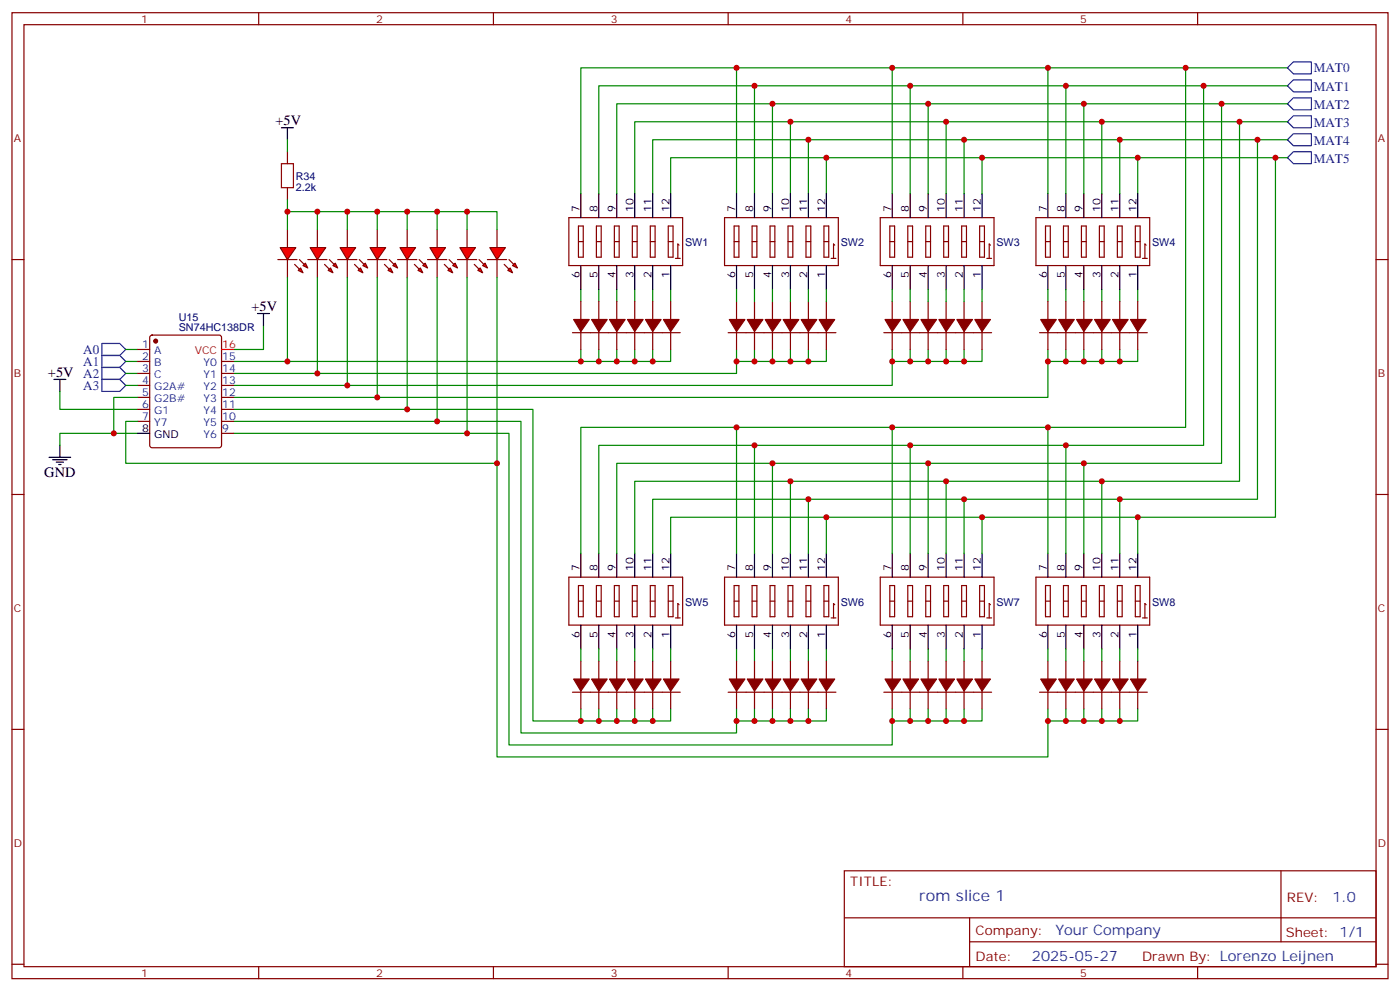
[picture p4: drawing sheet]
<svg xmlns="http://www.w3.org/2000/svg" width="412mm" height="292mm" viewBox="0 0 412 292" stroke-linecap="round" stroke-linejoin="round" font-family="sans-serif">
<g fill="none" stroke="#870000" stroke-width=".35">
<path d="M3.5 3.7h405.4v284.4h-405.4zM7.1 7.3h398.2v277.3h-398.2zM76.2 3.7v3.6M145.3 3.7v3.6M214.5 3.7v3.6M283.6 3.7v3.6M352.8 3.7v3.6M3.5 76.4h3.6M167.6 64.1h33.5v14.1h-33.5zM170.4 66.5h1.4v9.2h-1.4zM170.4 71.1h1.4M175.7 66.5h1.4v9.2h-1.4z"/>
<path d="M175.7 71.1h1.4M181 66.5h1.4v9.2h-1.4zM181 71.1h1.4M186.3 66.5h1.4v9.2h-1.4zM186.3 71.1h1.4M191.6 66.5h1.4v9.2h-1.4zM191.6 71.1h1.4M196.8 66.5h1.5v9.2h-1.5zM196.8 71.1h1.5M199 76.1h1.4M200 72.2l-.3-.4v4.3M213.4 64.1h33.5v14.1h-33.5z"/>
<path d="M216.3 66.5h1.4v9.2h-1.4zM216.3 71.1h1.4M221.5 66.5h1.5v9.2h-1.5zM221.5 71.1h1.5M226.8 66.5h1.4v9.2h-1.4zM226.8 71.1h1.4M232.1 66.5h1.4v9.2h-1.4zM232.1 71.1h1.4M237.4 66.5h1.4v9.2h-1.4zM237.4 71.1h1.4M242.7 66.5h1.4v9.2h-1.4zM242.7 71.1h1.4"/>
<path d="M244.8 76.1h1.4M245.9 72.2l-.4-.4v4.3M259.3 64.1h33.5v14.1h-33.5zM262.1 66.5h1.4v9.2h-1.4zM262.1 71.1h1.4M267.4 66.5h1.4v9.2h-1.4zM267.4 71.1h1.4M272.7 66.5h1.4v9.2h-1.4zM272.7 71.1h1.4M278 66.5h1.4v9.2h-1.4zM278 71.1h1.4M283.3 66.5h1.4v9.2h-1.4z"/>
<path d="M283.3 71.1h1.4M288.6 66.5h1.4v9.2h-1.4zM288.6 71.1h1.4M290.7 76.1h1.4M291.7 72.2l-.3-.4v4.3M305.2 64.1h33.5v14.1h-33.5zM308 66.5h1.4v9.2h-1.4zM308 71.1h1.4M313.3 66.5h1.4v9.2h-1.4zM313.3 71.1h1.4M318.6 66.5h1.4v9.2h-1.4zM318.6 71.1h1.4"/>
<path d="M323.8 66.5h1.5v9.2h-1.5zM323.8 71.1h1.5M329.1 66.5h1.5v9.2h-1.5zM329.1 71.1h1.5M334.4 66.5h1.4v9.2h-1.4zM334.4 71.1h1.4M336.5 76.1h1.5M337.6 72.2l-.3-.4v4.3M405.3 76.4h3.6M44.3 98.8l.5-.2h19.8l.6 .5 .1 32-.5 .6-20 .1-.6-.5-.1-32zM168.6 97.9h31.8M171.1 88.8v5.3"/>
<path d="M171.1 97.6v5.3M176.4 88.8v5.3M176.4 97.6v5.3M181.7 88.8v5.3M181.7 97.6v5.3M187 88.8v5.3M187 97.6v5.3M192.3 88.8v5.3M192.3 97.6v5.3M197.6 88.8v5.3M197.6 97.6v5.3M214.5 97.9h31.7"/>
<path d="M217 88.8v5.3M217 97.6v5.3M222.2 88.8v5.3M222.2 97.6v5.3M227.5 88.8v5.3M227.5 97.6v5.3M232.8 88.8v5.3M232.8 97.6v5.3M238.1 88.8v5.3M238.1 97.6v5.3M243.4 88.8v5.3M243.4 97.6v5.3"/>
<path d="M260.3 97.9h31.8M262.8 88.8v5.3M262.8 97.6v5.3M268.1 88.8v5.3M268.1 97.6v5.3M273.4 88.8v5.3M273.4 97.6v5.3M278.7 88.8v5.3M278.7 97.6v5.3M284 88.8v5.3M284 97.6v5.3M289.3 88.8v5.3"/>
<path d="M289.3 97.6v5.3M306.2 97.9h31.8M308.7 88.8v5.3M308.7 97.6v5.3M314 88.8v5.3M314 97.6v5.3M319.3 88.8v5.3M319.3 97.6v5.3M324.6 88.8v5.3M324.6 97.6v5.3M329.8 88.8v5.3M329.8 97.6v5.3"/>
<path d="M335.1 88.8v5.3M335.1 97.6v5.3M40.6 102.9h3.5M40.6 106.4h3.5M40.6 109.9h3.5M40.6 113.5h3.5M40.6 117h3.5M65.3 106.4h3.5M65.3 109.9h3.5M65.3 113.5h3.5M65.3 117h3.5M40.6 120.5h3.5"/>
<path d="M40.6 124h3.5M65.3 120.5h3.5M65.3 124h3.5M65.3 127.6h3.5M3.5 145.6h3.6M405.3 145.6h3.6M167.6 169.9h33.5v14.1h-33.5zM170.4 177h1.4M170.4 172.4h1.4v9.1h-1.4zM175.7 177h1.4M175.7 172.4h1.4v9.1h-1.4zM181 177h1.4"/>
<path d="M181 172.4h1.4v9.1h-1.4zM186.3 177h1.4M186.3 172.4h1.4v9.1h-1.4zM191.6 177h1.4M191.6 172.4h1.4v9.1h-1.4zM196.8 177h1.5M196.8 172.4h1.5v9.1h-1.5zM200 178l-.3-.3v4.2M213.4 169.9h33.5v14.1h-33.5zM216.3 177h1.4M216.3 172.4h1.4v9.1h-1.4zM221.5 177h1.5"/>
<path d="M221.5 172.4h1.5v9.1h-1.5zM226.8 177h1.4M226.8 172.4h1.4v9.1h-1.4zM232.1 177h1.4M232.1 172.4h1.4v9.1h-1.4zM237.4 177h1.4M237.4 172.4h1.4v9.1h-1.4zM242.7 177h1.4M242.7 172.4h1.4v9.1h-1.4zM245.9 178l-.4-.3v4.2M259.3 169.9h33.5v14.1h-33.5zM262.1 177h1.4"/>
<path d="M262.1 172.4h1.4v9.1h-1.4zM267.4 177h1.4M267.4 172.4h1.4v9.1h-1.4zM272.7 177h1.4M272.7 172.4h1.4v9.1h-1.4zM278 177h1.4M278 172.4h1.4v9.1h-1.4zM283.3 177h1.4M283.3 172.4h1.4v9.1h-1.4zM288.6 177h1.4M288.6 172.4h1.4v9.1h-1.4zM291.7 178l-.3-.3v4.2"/>
<path d="M305.2 169.9h33.5v14.1h-33.5zM308 177h1.4M308 172.4h1.4v9.1h-1.4zM313.3 177h1.4M313.3 172.4h1.4v9.1h-1.4zM318.6 177h1.4M318.6 172.4h1.4v9.1h-1.4zM323.8 177h1.5M323.8 172.4h1.5v9.1h-1.5zM329.1 177h1.5M329.1 172.4h1.5v9.1h-1.5zM334.4 177h1.4"/>
<path d="M334.4 172.4h1.4v9.1h-1.4zM337.6 178l-.3-.3v4.2M171.1 194.6v5.3M176.4 194.6v5.3M181.7 194.6v5.3M187 194.6v5.3M192.3 194.6v5.3M197.6 194.6v5.3M199 181.9h1.4M217 194.6v5.3M222.2 194.6v5.3M227.5 194.6v5.3"/>
<path d="M232.8 194.6v5.3M238.1 194.6v5.3M243.4 194.6v5.3M244.8 181.9h1.4M262.8 194.6v5.3M268.1 194.6v5.3M273.4 194.6v5.3M278.7 194.6v5.3M284 194.6v5.3M289.3 194.6v5.3M290.7 181.9h1.4M308.7 194.6v5.3"/>
<path d="M314 194.6v5.3M319.3 194.6v5.3M324.6 194.6v5.3M329.8 194.6v5.3M335.1 194.6v5.3M336.5 181.9h1.5M3.5 214.7h3.6M168.6 203.8h31.8M171.1 203.4v5.3M176.4 203.4v5.3M181.7 203.4v5.3M187 203.4v5.3"/>
<path d="M192.3 203.4v5.3M197.6 203.4v5.3M214.5 203.8h31.7M217 203.4v5.3M222.2 203.4v5.3M227.5 203.4v5.3M232.8 203.4v5.3M238.1 203.4v5.3M243.4 203.4v5.3M260.3 203.8h31.8M262.8 203.4v5.3M268.1 203.4v5.3"/>
<path d="M273.4 203.4v5.3M278.7 203.4v5.3M284 203.4v5.3M289.3 203.4v5.3M306.2 203.8h31.8M308.7 203.4v5.3M314 203.4v5.3M319.3 203.4v5.3M324.6 203.4v5.3M329.8 203.4v5.3M335.1 203.4v5.3M405.3 214.7h3.6"/>
<path d="M248.7 256.3h156.6v28.3h-156.6zM377.3 256.4v20.8M248.7 270.2h156.5M285.6 277.2h119.6M285.6 270.2v14.1M3.5 283.8h3.6M76.2 284.6v3.5M145.3 284.6v3.5M214.5 284.6v3.5M283.6 284.6v3.5M352.8 284.6v3.5M405.3 283.8h3.6"/>
</g>
<g fill="none" stroke="#008700" stroke-width=".35">
<path d="M217 20v37M262.8 20v37M308.7 20h40.5v105.8h-40.5M222.2 25.3v31.7M227.5 30.6v26.4M232.8 35.8v21.2M268.1 25.3v31.7M273.4 30.6v26.4M278.7 35.8v21.2M314 25.3h40.5v105.8h-40.5M319.3 30.6h40.5v105.8h-40.5M324.6 35.8h40.5v105.9h-40.5"/>
<path d="M171.1 57v-37h137.6v37M176.4 57v-31.7h137.6v31.7M181.7 57v-26.4h137.6v26.4M187 57v-21.2h137.6v21.2M192.3 57v-15.9h137.5v15.9M197.6 57v-10.6h137.5v10.6M238.1 41.1v15.9M243.4 46.4v10.6M284 41.1v15.9M289.3 46.4v10.6M329.8 41.1h40.6v105.9h-40.6M335.1 46.4h40.6v105.9h-40.6"/>
<path d="M77.6 95.8v7.1h-8.8M171.1 85.2v3.6M176.4 85.2v3.6M181.7 85.2v3.6M187 85.2v3.6M192.3 85.2v3.6M197.6 85.2v3.6M217 85.2v3.6M222.2 85.2v3.6M227.5 85.2v3.6M232.8 85.2v3.6M238.1 85.2v3.6"/>
<path d="M243.4 85.2v3.6M262.8 85.2v3.6M268.1 85.2v3.6M273.4 85.2v3.6M278.7 85.2v3.6M284 85.2v3.6M289.3 85.2v3.6M308.7 85.2v3.6M314 85.2v3.6M319.3 85.2v3.6M324.6 85.2v3.6M329.8 85.2v3.6"/>
<path d="M335.1 85.2v3.6M17.6 115.2v5.3h23M37 102.9h3.6M37 106.4h3.6M37 109.9h3.6M68.8 106.4h102.3M171.1 102.9v3.5h26.5v-3.5M176.4 102.9v3.5M181.7 102.9v3.5M187 102.9v3.5M192.3 102.9v3.5M217 106.4v3.5h-148.2"/>
<path d="M217 102.9v3.5h26.4v-3.5M222.2 102.9v3.5M227.5 102.9v3.5M232.8 102.9v3.5M238.1 102.9v3.5M262.8 106.4v7.1h-194M262.8 102.9v3.5h26.5v-3.5M268.1 102.9v3.5M273.4 102.9v3.5M278.7 102.9v3.5M284 102.9v3.5M308.7 106.4v10.6h-239.9"/>
<path d="M308.7 102.9v3.5h26.4v-3.5M314 102.9v3.5M319.3 102.9v3.5M324.6 102.9v3.5M329.8 102.9v3.5M40.6 127.6h-23v3.5M40.6 124h-3.6v12.4h109.4v86.4h162.3v-10.6M68.8 127.6h81.1v91.7h112.9v-7.1M68.8 124h84.7v91.8h63.5v-3.6M68.8 120.5h88.2v91.7h14.1M217 125.8v37M222.2 131.1v31.7"/>
<path d="M227.5 136.4v26.4M262.8 125.8v37M268.1 131.1v31.7M273.4 136.4v26.4M232.8 141.7v21.1M238.1 147v15.8M243.4 152.3v10.5M278.7 141.7v21.1M284 147v15.8M289.3 152.3v10.5M171.1 162.8v-37h137.6v37M176.4 162.8v-31.7h137.6v31.7"/>
<path d="M181.7 162.8v-26.4h137.6v26.4M187 162.8v-21.1h137.6v21.1M192.3 162.8v-15.8h137.5v15.8M197.6 162.8v-10.5h137.5v10.5M171.1 191.1v3.5M176.4 191.1v3.5M181.7 191.1v3.5M187 191.1v3.5M192.3 191.1v3.5M197.6 191.1v3.5M217 191.1v3.5M222.2 191.1v3.5"/>
<path d="M227.5 191.1v3.5M232.8 191.1v3.5M238.1 191.1v3.5M243.4 191.1v3.5M262.8 191.1v3.5M268.1 191.1v3.5M273.4 191.1v3.5M278.7 191.1v3.5M284 191.1v3.5M289.3 191.1v3.5M308.7 191.1v3.5M314 191.1v3.5"/>
<path d="M319.3 191.1v3.5M324.6 191.1v3.5M329.8 191.1v3.5M335.1 191.1v3.5M171.1 208.7v3.5h26.5v-3.5M176.4 208.7v3.5M181.7 208.7v3.5M187 208.7v3.5M192.3 208.7v3.5M217 208.7v3.5h26.4v-3.5M222.2 208.7v3.5M227.5 208.7v3.5"/>
<path d="M232.8 208.7v3.5M238.1 208.7v3.5M262.8 208.7v3.5h26.5v-3.5M268.1 208.7v3.5M273.4 208.7v3.5M278.7 208.7v3.5M284 208.7v3.5M308.7 208.7v3.5h26.4v-3.5M314 208.7v3.5M319.3 208.7v3.5M324.6 208.7v3.5M329.8 208.7v3.5"/>
</g>
<g fill="none" stroke="#000" stroke-width=".35">
<path d="M171.1 57v7.1M176.4 57v7.1M181.7 57v7.1M187 57v7.1M192.3 57v7.1M197.6 57v7.1M217 57v7.1M222.2 57v7.1M227.5 57v7.1M232.8 57v7.1M238.1 57v7.1M243.4 57v7.1"/>
<path d="M262.8 57v7.1M268.1 57v7.1M273.4 57v7.1M278.7 57v7.1M284 57v7.1M289.3 57v7.1M308.7 57v7.1M314 57v7.1M319.3 57v7.1M324.6 57v7.1M329.8 57v7.1M335.1 57v7.1"/>
<path d="M171.1 78.2v7M176.4 78.2v7M181.7 78.2v7M187 78.2v7M192.3 78.2v7M197.6 78.2v7M217 78.2v7M222.2 78.2v7M227.5 78.2v7M232.8 78.2v7M238.1 78.2v7M243.4 78.2v7"/>
<path d="M262.8 78.2v7M268.1 78.2v7M273.4 78.2v7M278.7 78.2v7M284 78.2v7M289.3 78.2v7M308.7 78.2v7M314 78.2v7M319.3 78.2v7M324.6 78.2v7M329.8 78.2v7M335.1 78.2v7"/>
<path d="M75.8 92.3h3.6M77.6 92.3v3.5M15.9 111.7h3.5M17.6 111.7v3.5M14.5 134.6h6.3M15.5 135.3h4.3M16.6 136h2.1M17.3 136.7h.7M17.6 131.1v3.5M40.6 127.6h3.5M171.1 162.8v7.1M176.4 162.8v7.1"/>
<path d="M181.7 162.8v7.1M187 162.8v7.1M192.3 162.8v7.1M197.6 162.8v7.1M217 162.8v7.1M222.2 162.8v7.1M227.5 162.8v7.1M232.8 162.8v7.1M238.1 162.8v7.1M243.4 162.8v7.1M262.8 162.8v7.1M268.1 162.8v7.1"/>
<path d="M273.4 162.8v7.1M278.7 162.8v7.1M284 162.8v7.1M289.3 162.8v7.1M308.7 162.8v7.1M314 162.8v7.1M319.3 162.8v7.1M324.6 162.8v7.1M329.8 162.8v7.1M335.1 162.8v7.1M171.1 184v7.1M176.4 184v7.1"/>
<path d="M181.7 184v7.1M187 184v7.1M192.3 184v7.1M197.6 184v7.1M217 184v7.1M222.2 184v7.1M227.5 184v7.1M232.8 184v7.1M238.1 184v7.1M243.4 184v7.1M262.8 184v7.1M268.1 184v7.1"/>
<path d="M273.4 184v7.1M278.7 184v7.1M284 184v7.1M289.3 184v7.1M308.7 184v7.1M314 184v7.1M319.3 184v7.1M324.6 184v7.1M329.8 184v7.1M335.1 184v7.1"/>
</g>
<path d="M30 101.1h5.3l1.7 1.8-1.7 1.7h-5.3zM30 104.6h5.3l1.7 1.8-1.7 1.8h-5.3zM30 108.2h5.3l1.7 1.7-1.7 1.8h-5.3zM30 111.7h5.3l1.7 1.8-1.7 1.7h-5.3z" fill="none" stroke="#00f" stroke-width=".35"/>
<g fill="#870000" stroke="#870000" stroke-width=".35">
<path d="M169 199.9h4.6l-2.5 3.5z"/>
<path d="M174.3 199.9h4.6l-2.5 3.5z"/>
<path d="M179.6 199.9h4.5l-2.4 3.5z"/>
<path d="M184.9 199.9h4.5l-2.4 3.5z"/>
<path d="M190.1 199.9h4.6l-2.4 3.5z"/>
<path d="M195.4 199.9h4.6l-2.4 3.5z"/>
<path d="M241.3 199.9h4.6l-2.5 3.5z"/>
<path d="M236 199.9h4.6l-2.5 3.5z"/>
<path d="M230.7 199.9h4.6l-2.5 3.5z"/>
<path d="M225.4 199.9h4.6l-2.5 3.5z"/>
<path d="M220.1 199.9h4.6l-2.5 3.5z"/>
<path d="M214.8 199.9h4.6l-2.4 3.5z"/>
<path d="M287.2 199.9h4.5l-2.4 3.5z"/>
<path d="M281.9 199.9h4.6l-2.5 3.5z"/>
<path d="M276.6 199.9h4.6l-2.5 3.5z"/>
<path d="M271.3 199.9h4.6l-2.5 3.5z"/>
<path d="M266 199.9h4.6l-2.5 3.5z"/>
<path d="M260.7 199.9h4.6l-2.5 3.5z"/>
<path d="M306.6 199.9h4.5l-2.4 3.5z"/>
<path d="M311.9 199.9h4.5l-2.4 3.5z"/>
<path d="M317.1 199.9h4.6l-2.4 3.5z"/>
<path d="M322.4 199.9h4.6l-2.4 3.5z"/>
<path d="M327.7 199.9h4.6l-2.5 3.5z"/>
<path d="M333 199.9h4.6l-2.5 3.5z"/>
<path d="M333 94.1h4.6l-2.5 3.5z"/>
<path d="M327.7 94.1h4.6l-2.5 3.5z"/>
<path d="M322.4 94.1h4.6l-2.4 3.5z"/>
<path d="M317.1 94.1h4.6l-2.4 3.5z"/>
<path d="M311.9 94.1h4.5l-2.4 3.5z"/>
<path d="M306.6 94.1h4.5l-2.4 3.5z"/>
<path d="M260.7 94.1h4.6l-2.5 3.5z"/>
<path d="M266 94.1h4.6l-2.5 3.5z"/>
<path d="M271.3 94.1h4.6l-2.5 3.5z"/>
<path d="M276.6 94.1h4.6l-2.5 3.5z"/>
<path d="M281.9 94.1h4.6l-2.5 3.5z"/>
<path d="M287.2 94.1h4.5l-2.4 3.5z"/>
<path d="M214.8 94.1h4.6l-2.4 3.5z"/>
<path d="M220.1 94.1h4.6l-2.5 3.5z"/>
<path d="M225.4 94.1h4.6l-2.5 3.5z"/>
<path d="M230.7 94.1h4.6l-2.5 3.5z"/>
<path d="M236 94.1h4.6l-2.5 3.5z"/>
<path d="M241.3 94.1h4.6l-2.5 3.5z"/>
<path d="M195.4 94.1h4.6l-2.4 3.5z"/>
<path d="M190.1 94.1h4.6l-2.4 3.5z"/>
<path d="M184.9 94.1h4.5l-2.4 3.5z"/>
<path d="M179.6 94.1h4.5l-2.4 3.5z"/>
<path d="M174.3 94.1h4.6l-2.5 3.5z"/>
<path d="M169 94.1h4.6l-2.5 3.5z"/>
<circle cx="45.9" cy="100.4" r=".53"/>
</g>
<path d="M65.3 102.9h3.5" fill="none" stroke="#f00" stroke-width=".35"/>
<g fill="#f00" stroke="#870000" stroke-width=".35">
<path d="M144.3 72.9h4.6l-2.5 3.5z"/>
<path d="M143.6 76.4h5.6z"/>
</g>
<g fill="#870000" stroke="#870000" stroke-width=".35">
<path d="M149.9 76.4l1.4 1.4z"/>
<path d="M148.5 77.8l1.4 1.4z"/>
</g>
<g fill="#f00" stroke="#870000" stroke-width=".35">
<path d="M151.7 77.5l.7 1.4-1.4-.7z"/>
<path d="M149.6 79.6l.7-.7 .7 1.4z"/>
</g>
<path d="M146.4 67.6v5.3M146.4 76.4v5.3" fill="none" stroke="#870000" stroke-width=".35"/>
<g fill="#f00" stroke="#870000" stroke-width=".35">
<path d="M82.5 72.9h4.6l-2.4 3.5z"/>
<path d="M81.8 76.4h5.7z"/>
</g>
<g fill="#870000" stroke="#870000" stroke-width=".35">
<path d="M88.2 76.4l1.4 1.4z"/>
<path d="M86.8 77.8l1.4 1.4z"/>
</g>
<g fill="#f00" stroke="#870000" stroke-width=".35">
<path d="M89.3 78.2l.7-.7 .7 1.4z"/>
<path d="M87.8 79.6l.7-.7 .8 1.4z"/>
</g>
<path d="M84.7 67.6v5.3M84.7 76.4v5.3" fill="none" stroke="#870000" stroke-width=".35"/>
<g fill="#f00" stroke="#870000" stroke-width=".35">
<path d="M91.4 72.9h4.6l-2.5 3.5z"/>
<path d="M90.7 76.4h5.6z"/>
</g>
<g fill="#870000" stroke="#870000" stroke-width=".35">
<path d="M97 76.4l1.4 1.4z"/>
<path d="M95.6 77.8l1.4 1.4z"/>
</g>
<g fill="#f00" stroke="#870000" stroke-width=".35">
<path d="M98.8 77.5l.7 1.4-1.4-.7z"/>
<path d="M96.7 79.6l.7-.7 .7 1.4z"/>
</g>
<path d="M93.5 67.6v5.3M93.5 76.4v5.3" fill="none" stroke="#870000" stroke-width=".35"/>
<g fill="#f00" stroke="#870000" stroke-width=".35">
<path d="M100.2 72.9h4.6l-2.5 3.5z"/>
<path d="M99.5 76.4h5.6z"/>
</g>
<g fill="#870000" stroke="#870000" stroke-width=".35">
<path d="M105.8 76.4l1.4 1.4z"/>
<path d="M104.4 77.8l1.4 1.4z"/>
</g>
<g fill="#f00" stroke="#870000" stroke-width=".35">
<path d="M107.6 77.5l.7 1.4-1.4-.7z"/>
<path d="M105.5 79.6l.7-.7 .7 1.4z"/>
</g>
<path d="M102.3 67.6v5.3M102.3 76.4v5.3" fill="none" stroke="#870000" stroke-width=".35"/>
<g fill="#f00" stroke="#870000" stroke-width=".35">
<path d="M135.5 72.9h4.6l-2.5 3.5z"/>
<path d="M134.8 76.4h5.6z"/>
</g>
<g fill="#870000" stroke="#870000" stroke-width=".35">
<path d="M141.1 76.4l1.4 1.4z"/>
<path d="M139.7 77.8l1.4 1.4z"/>
</g>
<g fill="#f00" stroke="#870000" stroke-width=".35">
<path d="M142.2 78.2l.7-.7 .7 1.4z"/>
<path d="M140.8 79.6l.7-.7 .7 1.4z"/>
</g>
<path d="M137.6 67.6v5.3M137.6 76.4v5.3" fill="none" stroke="#870000" stroke-width=".35"/>
<g fill="#f00" stroke="#870000" stroke-width=".35">
<path d="M126.6 72.9h4.6l-2.4 3.5z"/>
<path d="M125.9 76.4h5.7z"/>
</g>
<g fill="#870000" stroke="#870000" stroke-width=".35">
<path d="M132.3 76.4l1.4 1.4z"/>
<path d="M130.9 77.8l1.4 1.4z"/>
</g>
<g fill="#f00" stroke="#870000" stroke-width=".35">
<path d="M134.1 77.5l.7 1.4-1.5-.7z"/>
<path d="M131.9 79.6l.7-.7 .7 1.4z"/>
</g>
<path d="M128.8 67.6v5.3M128.8 76.4v5.3" fill="none" stroke="#870000" stroke-width=".35"/>
<g fill="#f00" stroke="#870000" stroke-width=".35">
<path d="M117.8 72.9h4.6l-2.5 3.5z"/>
<path d="M117.1 76.4h5.7z"/>
</g>
<g fill="#870000" stroke="#870000" stroke-width=".35">
<path d="M123.5 76.4l1.4 1.4z"/>
<path d="M122.1 77.8l1.4 1.4z"/>
</g>
<g fill="#f00" stroke="#870000" stroke-width=".35">
<path d="M124.5 78.2l.7-.7 .7 1.4z"/>
<path d="M123.1 79.6l.7-.7 .7 1.4z"/>
</g>
<path d="M119.9 67.6v5.3M119.9 76.4v5.3" fill="none" stroke="#870000" stroke-width=".35"/>
<g fill="#f00" stroke="#870000" stroke-width=".35">
<path d="M109 72.9h4.6l-2.5 3.5z"/>
<path d="M108.3 76.4h5.6z"/>
</g>
<g fill="#870000" stroke="#870000" stroke-width=".35">
<path d="M114.7 76.4l1.4 1.4z"/>
<path d="M113.2 77.8l1.5 1.4z"/>
</g>
<g fill="#f00" stroke="#870000" stroke-width=".35">
<path d="M115.7 78.2l.7-.7 .7 1.4z"/>
<path d="M114.3 79.6l.7-.7 .7 1.4z"/>
</g>
<path d="M84.7 44.7v3.5M84.7 55.2v3.6M111.1 67.6v5.3M111.1 76.4v5.3" fill="none" stroke="#870000" stroke-width=".35"/>
<g fill="none" stroke="#008700" stroke-width=".35">
<path d="M349.2 20h30M354.5 25.3h24.7M359.8 30.6h19.4M365.1 35.8h14.1M84.7 41.1v3.6M84.7 58.8v3.5M370.4 41.1h8.8M375.7 46.4h3.5M84.7 67.6v-5.3h61.7v5.3M93.5 62.3v5.3M102.3 62.3v5.3M111.1 62.3v5.3"/>
<path d="M119.9 62.3v5.3M128.8 62.3v5.3M137.6 62.3v5.3M84.7 81.7v24.7M93.5 81.7v28.2M102.3 81.7v31.8M111.1 81.7v35.3M119.9 81.7v38.8M128.8 81.7v42.3M137.6 81.7v45.9M146.4 81.7v54.7M37 113.5h3.6"/>
<path d="M40.6 117h-7.1v10.6"/>
</g>
<path d="M82.9 48.2h3.5v7h-3.5z" fill="none" stroke="#a10000" stroke-width=".35"/>
<path d="M82.9 37.6h3.5M84.7 37.6v3.5" fill="none" stroke="#000" stroke-width=".35"/>
<path d="M379.2 20l1.8-1.8h5.3v3.5h-5.3zM379.2 30.6l1.8-1.8h5.3v3.5h-5.3zM379.2 35.8l1.8-1.7h5.3v3.5h-5.3zM381 23.5h5.3v3.5h-5.3l-1.8-1.7zM381 39.4h5.3v3.5h-5.3l-1.8-1.8zM379.2 46.4l1.8-1.7h5.3v3.5h-5.3z" fill="none" stroke="#00f" stroke-width=".35"/>
<g fill="#c00">
<circle cx="335.1" cy="152.3" r=".88"/>
<circle cx="329.8" cy="147" r=".88"/>
<circle cx="324.6" cy="141.7" r=".88"/>
<circle cx="319.3" cy="136.4" r=".88"/>
<circle cx="314" cy="131.1" r=".88"/>
<circle cx="308.7" cy="125.8" r=".88"/>
<circle cx="308.7" cy="212.2" r=".88"/>
<circle cx="262.8" cy="212.2" r=".88"/>
<circle cx="217" cy="212.2" r=".88"/>
<circle cx="171.1" cy="212.2" r=".88"/>
<circle cx="308.7" cy="106.4" r=".88"/>
<circle cx="262.8" cy="106.4" r=".88"/>
<circle cx="217" cy="106.4" r=".88"/>
<circle cx="171.1" cy="106.4" r=".88"/>
<circle cx="284" cy="147" r=".88"/>
<circle cx="278.7" cy="141.7" r=".88"/>
<circle cx="273.4" cy="136.4" r=".88"/>
<circle cx="268.1" cy="131.1" r=".88"/>
<circle cx="262.8" cy="125.8" r=".88"/>
<circle cx="238.1" cy="147" r=".88"/>
<circle cx="232.8" cy="141.7" r=".88"/>
<circle cx="227.5" cy="136.4" r=".88"/>
<circle cx="222.3" cy="131.1" r=".88"/>
<circle cx="217" cy="125.8" r=".88"/>
<circle cx="314" cy="212.2" r=".88"/>
<circle cx="319.3" cy="212.2" r=".88"/>
<circle cx="324.6" cy="212.2" r=".88"/>
<circle cx="329.8" cy="212.2" r=".88"/>
<circle cx="284" cy="212.2" r=".88"/>
<circle cx="278.7" cy="212.2" r=".88"/>
<circle cx="273.4" cy="212.2" r=".88"/>
<circle cx="268.1" cy="212.2" r=".88"/>
<circle cx="238.1" cy="212.2" r=".88"/>
<circle cx="232.8" cy="212.2" r=".88"/>
<circle cx="227.5" cy="212.2" r=".88"/>
<circle cx="222.3" cy="212.2" r=".88"/>
<circle cx="192.3" cy="212.2" r=".88"/>
<circle cx="187" cy="212.2" r=".88"/>
<circle cx="181.7" cy="212.2" r=".88"/>
<circle cx="176.4" cy="212.2" r=".88"/>
<circle cx="243.4" cy="152.3" r=".88"/>
<circle cx="289.3" cy="152.3" r=".88"/>
<circle cx="289.3" cy="46.4" r=".88"/>
<circle cx="243.4" cy="46.4" r=".88"/>
<circle cx="176.4" cy="106.4" r=".88"/>
<circle cx="181.7" cy="106.4" r=".88"/>
<circle cx="187" cy="106.4" r=".88"/>
<circle cx="192.3" cy="106.4" r=".88"/>
<circle cx="222.3" cy="106.4" r=".88"/>
<circle cx="227.5" cy="106.4" r=".88"/>
<circle cx="232.8" cy="106.4" r=".88"/>
<circle cx="238.1" cy="106.4" r=".88"/>
<circle cx="268.1" cy="106.4" r=".88"/>
<circle cx="273.4" cy="106.4" r=".88"/>
<circle cx="278.7" cy="106.4" r=".88"/>
<circle cx="284" cy="106.4" r=".88"/>
<circle cx="329.8" cy="106.4" r=".88"/>
<circle cx="324.6" cy="106.4" r=".88"/>
<circle cx="319.3" cy="106.4" r=".88"/>
<circle cx="314" cy="106.4" r=".88"/>
<circle cx="217" cy="20" r=".88"/>
<circle cx="222.3" cy="25.3" r=".88"/>
<circle cx="227.5" cy="30.6" r=".88"/>
<circle cx="232.8" cy="35.8" r=".88"/>
<circle cx="238.1" cy="41.1" r=".88"/>
<circle cx="262.8" cy="20" r=".88"/>
<circle cx="268.1" cy="25.3" r=".88"/>
<circle cx="273.4" cy="30.6" r=".88"/>
<circle cx="278.7" cy="35.8" r=".88"/>
<circle cx="284" cy="41.1" r=".88"/>
<circle cx="308.7" cy="20" r=".88"/>
<circle cx="314" cy="25.3" r=".88"/>
<circle cx="319.3" cy="30.6" r=".88"/>
<circle cx="324.6" cy="35.8" r=".88"/>
<circle cx="329.8" cy="41.1" r=".88"/>
<circle cx="335.1" cy="46.4" r=".88"/>
<circle cx="137.6" cy="127.6" r=".88"/>
<circle cx="128.8" cy="124" r=".88"/>
<circle cx="119.9" cy="120.5" r=".88"/>
<circle cx="111.1" cy="117" r=".88"/>
<circle cx="102.3" cy="113.5" r=".88"/>
<circle cx="93.5" cy="109.9" r=".88"/>
<circle cx="84.7" cy="106.4" r=".88"/>
<circle cx="375.7" cy="46.4" r=".88"/>
<circle cx="370.4" cy="41.1" r=".88"/>
<circle cx="365.1" cy="35.8" r=".88"/>
<circle cx="359.8" cy="30.6" r=".88"/>
<circle cx="354.5" cy="25.3" r=".88"/>
<circle cx="349.3" cy="20" r=".88"/>
<circle cx="146.4" cy="136.4" r=".88"/>
<circle cx="128.8" cy="62.3" r=".88"/>
<circle cx="119.9" cy="62.3" r=".88"/>
<circle cx="111.1" cy="62.3" r=".88"/>
<circle cx="102.3" cy="62.3" r=".88"/>
<circle cx="93.5" cy="62.3" r=".88"/>
<circle cx="137.6" cy="62.3" r=".88"/>
<circle cx="84.7" cy="62.3" r=".88"/>
<circle cx="33.5" cy="127.6" r=".88"/>
</g>
<text font-size="4.6" fill="#00f" x="270.8" y="265.4">rom slice 1</text>
<g font-size="4.2">
<text x="81.1" y="36.9">+5V</text>
<text x="74.1" y="91.6">+5V</text>
<text x="14.1" y="111">+5V</text>
<text x="13.1" y="140.3">GND</text>
</g>
<g font-size="4.2" fill="#00f">
<text x="392.5" y="265.6">1.0</text>
<text x="310.9" y="275.2">Your Company</text>
<text x="304" y="283">2025-05-27</text>
</g>
<g font-size="3.9" fill="#00f">
<text x="387" y="21.3">MAT0</text>
<text x="387" y="26.7">MAT1</text>
<text x="387" y="32">MAT2</text>
<text x="387" y="37.3">MAT3</text>
<text x="387" y="42.6">MAT4</text>
<text x="387" y="47.9">MAT5</text>
<text x="24.5" y="104.1">A0</text>
<text x="24.5" y="107.7">A1</text>
<text x="24.5" y="111.2">A2</text>
<text x="24.5" y="114.7">A3</text>
</g>
<g font-size="3.9" fill="#800">
<text x="250.5" y="260.9">TITLE:</text>
<text x="379.1" y="265.6">REV:</text>
<text x="287.4" y="275.1">Company:</text>
<text x="378.7" y="275.7">Sheet: 1/1</text>
<text x="287.4" y="282.8">Date:</text>
<text x="336.4" y="282.9">Drawn By: Lorenzo Leijnen</text>
</g>
<g font-size="3.2" fill="#800">
<text x="41.6" y="6.7">1</text>
<text x="110.8" y="6.7">2</text>
<text x="179.9" y="6.7">3</text>
<text x="249.1" y="6.7">4</text>
<text x="318.2" y="6.7">5</text>
<text x="4.1" y="41.8">A</text>
<text x="405.9" y="41.8">A</text>
<text x="4.1" y="111">B</text>
<text x="405.9" y="111">B</text>
<text x="4.1" y="180.1">C</text>
<text x="405.9" y="180.1">C</text>
<text x="4.1" y="249.3">D</text>
<text x="405.9" y="249.3">D</text>
<text x="41.6" y="287.5">1</text>
<text x="110.8" y="287.5">2</text>
<text x="179.9" y="287.5">3</text>
<text x="249.1" y="287.5">4</text>
<text x="318.2" y="287.5">5</text>
</g>
<g font-size="3.2" fill="#000080">
<text x="87.1" y="52.8">R34</text>
<text x="87.1" y="56.1">2.2k</text>
<text x="201.8" y="72.5">SW1</text>
<text x="247.6" y="72.5">SW2</text>
<text x="293.5" y="72.5">SW3</text>
<text x="339.4" y="72.5">SW4</text>
<text x="52.6" y="94.5">U15</text>
<text x="52.6" y="97.6">SN74HC138DR</text>
<text x="201.8" y="178.3">SW5</text>
<text x="247.6" y="178.3">SW6</text>
<text x="293.5" y="178.3">SW7</text>
<text x="339.4" y="178.3">SW8</text>
</g>
<g font-size="3.2">
<text x="170.7" y="62.3" transform="rotate(-90 170.7 62.3)">7</text>
<text x="176" y="62.3" transform="rotate(-90 176 62.3)">8</text>
<text x="181.3" y="62.3" transform="rotate(-90 181.3 62.3)">9</text>
<text x="186.6" y="62.3" transform="rotate(-90 186.6 62.3)">10</text>
<text x="191.9" y="62.3" transform="rotate(-90 191.9 62.3)">11</text>
<text x="197.2" y="62.3" transform="rotate(-90 197.2 62.3)">12</text>
<text x="216.6" y="62.3" transform="rotate(-90 216.6 62.3)">7</text>
<text x="221.9" y="62.3" transform="rotate(-90 221.9 62.3)">8</text>
<text x="227.2" y="62.3" transform="rotate(-90 227.2 62.3)">9</text>
<text x="232.5" y="62.3" transform="rotate(-90 232.5 62.3)">10</text>
<text x="237.8" y="62.3" transform="rotate(-90 237.8 62.3)">11</text>
<text x="243.1" y="62.3" transform="rotate(-90 243.1 62.3)">12</text>
<text x="262.5" y="62.3" transform="rotate(-90 262.5 62.3)">7</text>
<text x="267.8" y="62.3" transform="rotate(-90 267.8 62.3)">8</text>
<text x="273" y="62.3" transform="rotate(-90 273 62.3)">9</text>
<text x="278.3" y="62.3" transform="rotate(-90 278.3 62.3)">10</text>
<text x="283.6" y="62.3" transform="rotate(-90 283.6 62.3)">11</text>
<text x="288.9" y="62.3" transform="rotate(-90 288.9 62.3)">12</text>
<text x="308.3" y="62.3" transform="rotate(-90 308.3 62.3)">7</text>
<text x="313.6" y="62.3" transform="rotate(-90 313.6 62.3)">8</text>
<text x="318.9" y="62.3" transform="rotate(-90 318.9 62.3)">9</text>
<text x="324.2" y="62.3" transform="rotate(-90 324.2 62.3)">10</text>
<text x="329.5" y="62.3" transform="rotate(-90 329.5 62.3)">11</text>
<text x="334.8" y="62.3" transform="rotate(-90 334.8 62.3)">12</text>
<text x="170.7" y="82" transform="rotate(-90 170.7 82)">6</text>
<text x="176" y="82" transform="rotate(-90 176 82)">5</text>
<text x="181.3" y="82" transform="rotate(-90 181.3 82)">4</text>
<text x="186.6" y="82" transform="rotate(-90 186.6 82)">3</text>
<text x="191.9" y="82" transform="rotate(-90 191.9 82)">2</text>
<text x="197.2" y="82" transform="rotate(-90 197.2 82)">1</text>
<text x="216.6" y="82" transform="rotate(-90 216.6 82)">6</text>
<text x="221.9" y="82" transform="rotate(-90 221.9 82)">5</text>
<text x="227.2" y="82" transform="rotate(-90 227.2 82)">4</text>
<text x="232.5" y="82" transform="rotate(-90 232.5 82)">3</text>
<text x="237.8" y="82" transform="rotate(-90 237.8 82)">2</text>
<text x="243.1" y="82" transform="rotate(-90 243.1 82)">1</text>
<text x="262.5" y="82" transform="rotate(-90 262.5 82)">6</text>
<text x="267.8" y="82" transform="rotate(-90 267.8 82)">5</text>
<text x="273" y="82" transform="rotate(-90 273 82)">4</text>
<text x="278.3" y="82" transform="rotate(-90 278.3 82)">3</text>
<text x="283.6" y="82" transform="rotate(-90 283.6 82)">2</text>
<text x="288.9" y="82" transform="rotate(-90 288.9 82)">1</text>
<text x="308.3" y="82" transform="rotate(-90 308.3 82)">6</text>
<text x="313.6" y="82" transform="rotate(-90 313.6 82)">5</text>
<text x="318.9" y="82" transform="rotate(-90 318.9 82)">4</text>
<text x="324.2" y="82" transform="rotate(-90 324.2 82)">3</text>
<text x="329.5" y="82" transform="rotate(-90 329.5 82)">2</text>
<text x="334.8" y="82" transform="rotate(-90 334.8 82)">1</text>
<text x="41.9" y="127.2">8</text>
<text x="45.4" y="129">GND</text>
<text x="170.7" y="168.1" transform="rotate(-90 170.7 168.1)">7</text>
<text x="176" y="168.1" transform="rotate(-90 176 168.1)">8</text>
<text x="181.3" y="168.1" transform="rotate(-90 181.3 168.1)">9</text>
<text x="186.6" y="168.1" transform="rotate(-90 186.6 168.1)">10</text>
<text x="191.9" y="168.1" transform="rotate(-90 191.9 168.1)">11</text>
<text x="197.2" y="168.1" transform="rotate(-90 197.2 168.1)">12</text>
<text x="216.6" y="168.1" transform="rotate(-90 216.6 168.1)">7</text>
<text x="221.9" y="168.1" transform="rotate(-90 221.9 168.1)">8</text>
<text x="227.2" y="168.1" transform="rotate(-90 227.2 168.1)">9</text>
<text x="232.5" y="168.1" transform="rotate(-90 232.5 168.1)">10</text>
<text x="237.8" y="168.1" transform="rotate(-90 237.8 168.1)">11</text>
<text x="243.1" y="168.1" transform="rotate(-90 243.1 168.1)">12</text>
<text x="262.5" y="168.1" transform="rotate(-90 262.5 168.1)">7</text>
<text x="267.8" y="168.1" transform="rotate(-90 267.8 168.1)">8</text>
<text x="273" y="168.1" transform="rotate(-90 273 168.1)">9</text>
<text x="278.3" y="168.1" transform="rotate(-90 278.3 168.1)">10</text>
<text x="283.6" y="168.1" transform="rotate(-90 283.6 168.1)">11</text>
<text x="288.9" y="168.1" transform="rotate(-90 288.9 168.1)">12</text>
<text x="308.3" y="168.1" transform="rotate(-90 308.3 168.1)">7</text>
<text x="313.6" y="168.1" transform="rotate(-90 313.6 168.1)">8</text>
<text x="318.9" y="168.1" transform="rotate(-90 318.9 168.1)">9</text>
<text x="324.2" y="168.1" transform="rotate(-90 324.2 168.1)">10</text>
<text x="329.5" y="168.1" transform="rotate(-90 329.5 168.1)">11</text>
<text x="334.8" y="168.1" transform="rotate(-90 334.8 168.1)">12</text>
<text x="170.7" y="187.8" transform="rotate(-90 170.7 187.8)">6</text>
<text x="176" y="187.8" transform="rotate(-90 176 187.8)">5</text>
<text x="181.3" y="187.8" transform="rotate(-90 181.3 187.8)">4</text>
<text x="186.6" y="187.8" transform="rotate(-90 186.6 187.8)">3</text>
<text x="191.9" y="187.8" transform="rotate(-90 191.9 187.8)">2</text>
<text x="197.2" y="187.8" transform="rotate(-90 197.2 187.8)">1</text>
<text x="216.6" y="187.8" transform="rotate(-90 216.6 187.8)">6</text>
<text x="221.9" y="187.8" transform="rotate(-90 221.9 187.8)">5</text>
<text x="227.2" y="187.8" transform="rotate(-90 227.2 187.8)">4</text>
<text x="232.5" y="187.8" transform="rotate(-90 232.5 187.8)">3</text>
<text x="237.8" y="187.8" transform="rotate(-90 237.8 187.8)">2</text>
<text x="243.1" y="187.8" transform="rotate(-90 243.1 187.8)">1</text>
<text x="262.5" y="187.8" transform="rotate(-90 262.5 187.8)">6</text>
<text x="267.8" y="187.8" transform="rotate(-90 267.8 187.8)">5</text>
<text x="273" y="187.8" transform="rotate(-90 273 187.8)">4</text>
<text x="278.3" y="187.8" transform="rotate(-90 278.3 187.8)">3</text>
<text x="283.6" y="187.8" transform="rotate(-90 283.6 187.8)">2</text>
<text x="288.9" y="187.8" transform="rotate(-90 288.9 187.8)">1</text>
<text x="308.3" y="187.8" transform="rotate(-90 308.3 187.8)">6</text>
<text x="313.6" y="187.8" transform="rotate(-90 313.6 187.8)">5</text>
<text x="318.9" y="187.8" transform="rotate(-90 318.9 187.8)">4</text>
<text x="324.2" y="187.8" transform="rotate(-90 324.2 187.8)">3</text>
<text x="329.5" y="187.8" transform="rotate(-90 329.5 187.8)">2</text>
<text x="334.8" y="187.8" transform="rotate(-90 334.8 187.8)">1</text>
</g>
<g font-size="3.2" fill="#00f">
<text x="41.9" y="102.5">1</text>
<text x="41.9" y="106">2</text>
<text x="45.4" y="104.3">A</text>
<text x="45.4" y="107.8">B</text>
<text x="60" y="107.8">Y0</text>
<text x="65.4" y="106">15</text>
<text x="41.9" y="109.6">3</text>
<text x="41.9" y="113.1">4</text>
<text x="45.4" y="111.3">C</text>
<text x="60" y="111.3">Y1</text>
<text x="65.4" y="113.1">13</text>
<text x="65.4" y="109.6">14</text>
<text x="41.9" y="116.6">5</text>
<text x="45.4" y="114.9">G2A#</text>
<text x="45.4" y="118.4">G2B#</text>
<text x="60" y="118.4">Y3</text>
<text x="60" y="114.9">Y2</text>
<text x="65.4" y="116.6">12</text>
<text x="41.9" y="120.2">6</text>
<text x="41.9" y="123.7">7</text>
<text x="45.4" y="121.9">G1</text>
<text x="45.4" y="125.4">Y7</text>
<text x="60" y="125.4">Y5</text>
<text x="60" y="121.9">Y4</text>
<text x="65.4" y="123.7">10</text>
<text x="65.4" y="120.2">11</text>
<text x="60" y="129">Y6</text>
<text x="65.4" y="127.2">9</text>
</g>
<g font-size="3.2" fill="#f00">
<text x="57.4" y="104.3">VCC</text>
<text x="65.4" y="102.5">16</text>
</g>
</svg>
